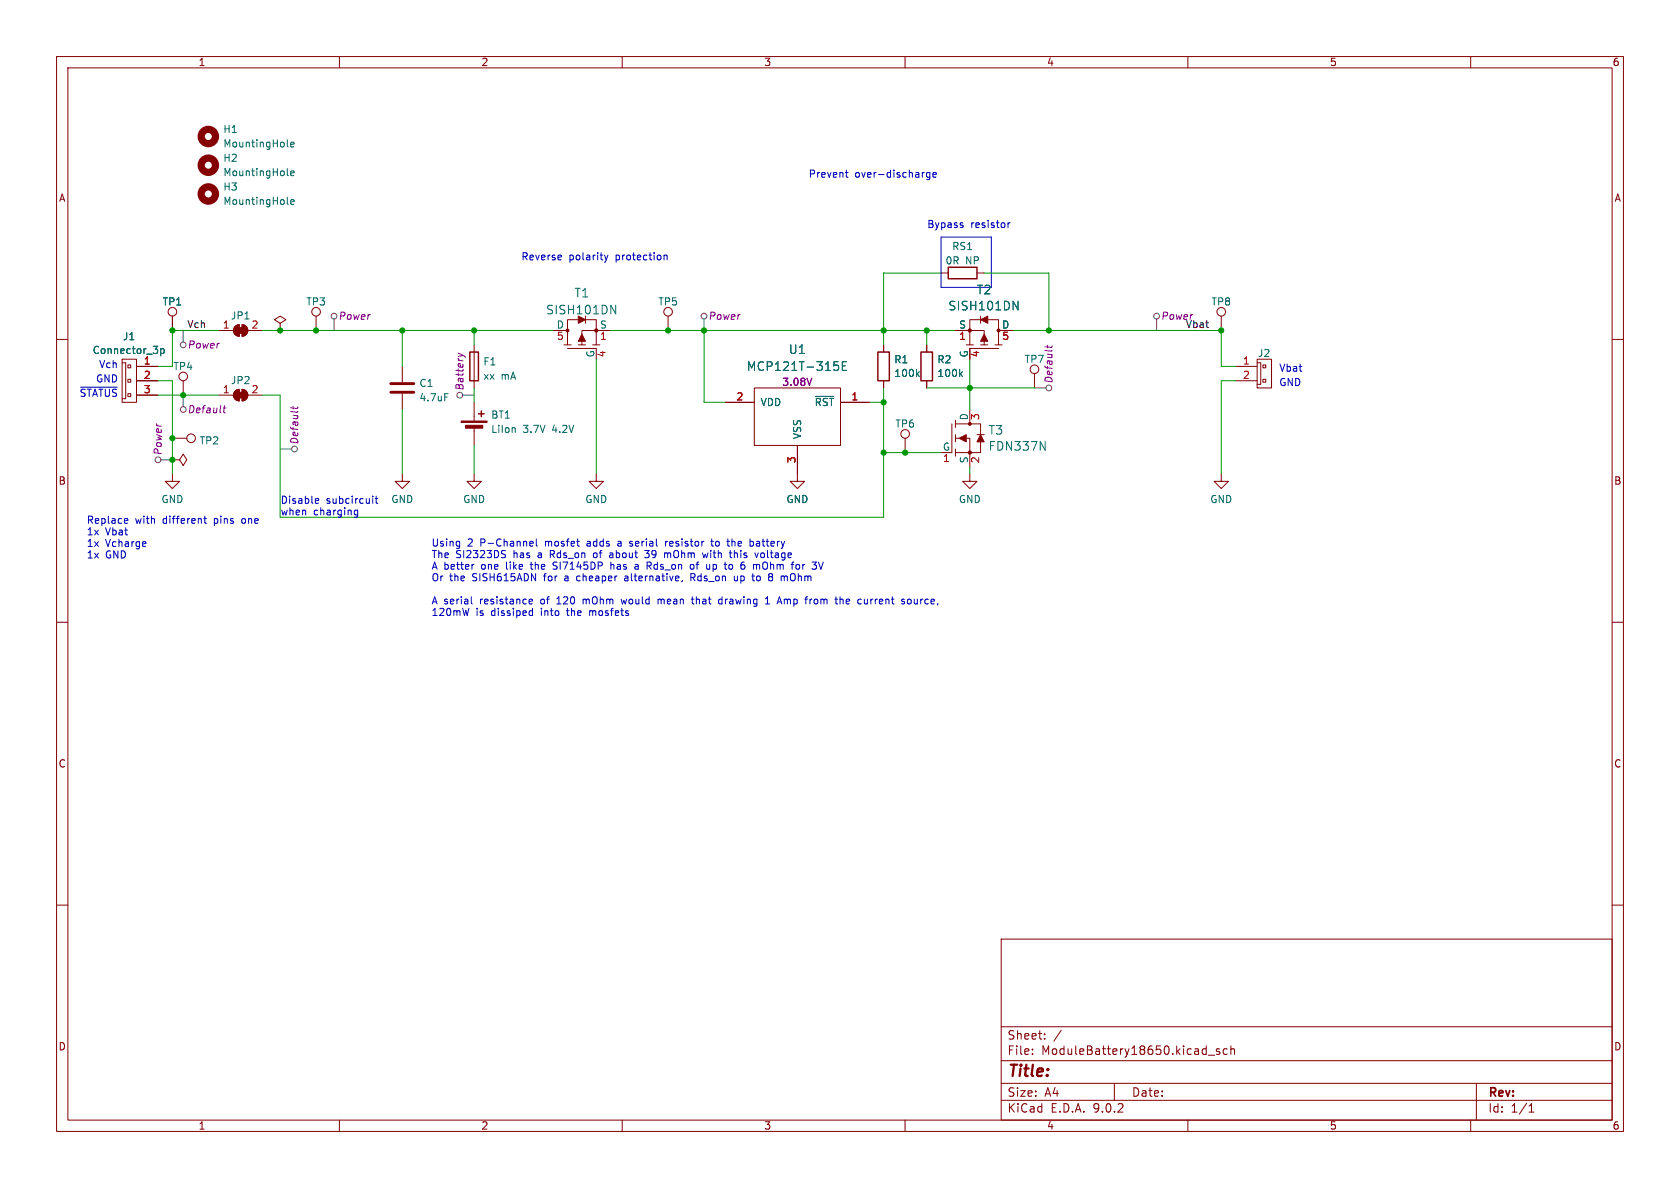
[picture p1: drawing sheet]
<svg xmlns="http://www.w3.org/2000/svg" width="297mm" height="210mm" viewBox="0 0 297 210" stroke-linecap="round" stroke-linejoin="round" font-family="sans-serif">
<g fill="none" stroke="#840000" stroke-width=".18">
<path d="M10 10h277v190h-277zM12 12h273v186h-273zM60 10v2M110 10v2M160 10v2M210 10v2M260 10v2M30.5 55.9v2.5M38.7 58.4h2.6M41.6 57.7l.7-.3v2a1.02 1.02 0 0 1-.9-.6 1.02 1.02 0 0 1 .2-1.1zM42.8 57.4a1.02 1.02 0 0 1 1 1 1.02 1.02 0 0 1-1 1zM43.8 58.4h2.6"/>
<path d="M49.5 57.2l1-.7-1-.6-1 .6 1 .7v1.2M49.5 58.4h.1M55.9 55.9v2.5M97.8 58.4h2.5M100.3 58.4v2.6M102.2 56.5h-1.9v1.9M103.5 56.5h1.9v1.9M103.5 55.9v1.3M105.4 58.4h-2.5v.7M105.4 58.4h2.5M105.4 58.4v2.6M118.1 55.9v2.5"/>
<path d="M166.4 48.3h1.2M168.9 58.4h2.5M171.4 58.4h2.6v.7M171.4 58.4v2.6M172.7 48.3h1.3M173.4 56.5h-2v1.9M173.4 55.9v1.3M174.6 56.5h1.9v1.9M176.5 58.4h2.6M176.5 58.4v2.6M215.9 55.9v2.5M10 60h2"/>
<path d="M21.6 63.5h2.5v7.6h-2.5zM21.6 64.1h.6v6.4h-.6M22.6 64.5h.5v.5h-.5zM22.6 67.1h.5v.5h-.5zM24.1 64.8h3.8M24.1 67.3h3.8M24.1 69.9h3.8M30.5 77.5h2.5M32.4 67.3v2.6M38.7 69.9h2.6M41.6 69.1l.7-.3v2.1a1.02 1.02 0 0 1-.9-.7 1.02 1.02 0 0 1 .2-1.1zM42.8 68.8a1.02 1.02 0 0 1 1 1.1 1.02 1.02 0 0 1-1 1z"/>
<path d="M43.8 69.9h2.6M71.1 64.8v2.8M71.1 69.6v2.8M83.8 61v7.6M83.8 71.1v3.3M83.8 75.4v3.3M99.7 61h1.3M100.3 61.6h5.1M102.2 61h1.3M102.9 60.3v.7M104.8 61h1.2M128.3 71.1h5"/>
<path d="M133.3 68.6h15.3v10.1h-15.3zM141 78.7v6.4h1.2l-1.2 1.3-1.3-1.3h1.3M148.6 71.1h5.1M156.2 61v1.2M156.2 67.3v1.3M160 77.5v2.5M163.8 61v1.2M163.8 67.3v1.3M168.3 74.9v5.1M168.9 74.9h2.5M168.9 74.3v1.3M168.9 76.8v1.3"/>
<path d="M168.9 79.4v1.2M168.9 77.5h.6M170.8 77.5h.6v2.5M170.8 61h1.3M171.4 74.9h2v1.9M171.4 72.4v2.5M171.4 61.6h5.1M172.7 76.8h1.3M173.4 78.1v1.9h-2M173.4 61h1.2M174 60.3v.7M175.9 61h1.3"/>
<path d="M182.9 66v2.6M218.4 64.8h3.8M218.4 67.3h3.8M222.2 63.5h2.6v5.1h-2.6zM222.2 64.1h.7v3.8h-.7M223.3 64.5h.5v.5h-.5zM223.3 67.1h.5v.5h-.5zM285 60h2M30.5 81.3h1.2l.7-1 .6 1-.6 1-.7-1M30.5 81.3h.1M30.5 83.8v1.3h1.2l-1.2 1.3-1.3-1.3h1.3M71.1 83.8v1.3h1.3l-1.3 1.3-1.3-1.3h1.3"/>
<path d="M83.8 83.8v1.3h1.3l-1.3 1.3-1.3-1.3h1.3M105.4 83.8v1.3h1.3l-1.3 1.3-1.3-1.3h1.3M168.9 80h2.5M171.4 83.8v1.3h1.3l-1.3 1.3-1.2-1.3h1.2M171.4 80v2.6M215.9 83.8v1.3h1.3l-1.3 1.3-1.3-1.3h1.3M10 110h2M285 110h2M10 160h2M177 166h108v32h-108zM285 160h2M60 198v2"/>
<path d="M110 198v2M160 198v2M177 194.5h108M177 191.5h108M177 187.5h108M177 181.5h108M182.5 186.3v.1M182.5 185.5v.1M184.7 183.6v.1M184.7 182.8v.1M187.6 182.1l-1.3 2M197 191.5v3"/>
<path d="M210 198v2M213.6 186.5h1.1M215.6 185.5l-.4-.1-.2 .2 .1 .2 .5 .2v.3h-.6M217 185.5l-.5-.1-.3 .3v.4l.2 .2h.6M217.6 185.5l.2-.1 .4 .1v.9M217.6 184.9v1.5M260 198v2M261 191.5v6.5M270.3 196.6h.9M270.3 195.5l.4-.4v1.5"/>
<circle cx="30.5" cy="55.1" r=".76"/>
<circle cx="55.9" cy="55.1" r=".76"/>
<circle cx="118.1" cy="55.1" r=".76"/>
<circle cx="215.9" cy="55.1" r=".76"/>
<circle cx="32.4" cy="66.5" r=".76"/>
<circle cx="33.8" cy="77.5" r=".76"/>
<circle cx="160" cy="76.7" r=".76"/>
<circle cx="182.9" cy="65.3" r=".76"/>
</g>
<g fill="none" stroke="#006464" stroke-width=".18">
<path d="M50.8 30.9l.2 .2M50.8 36l.2 .1M50.8 25.8l.2 .2M51.4 30.6l.6-.1-.1-.2-.3-.1-.2 .2 .1 .6h.4M51.4 25.6l.6-.2-.1-.2-.3-.1-.2 .2 .1 .6h.4M51.4 35.7l.6-.1-.1-.2-.3-.1-.2 .2 .1 .6h.4M108 54l.9 1.5v-1.5M179.1 53.3l.9 1.5v-1.5M28.4 61.6v1.3M28.4 61.7l.4-.1 .2 .3-.1 .5h-.5M78.6 69.6h.6M144.2 70.1h3.1"/>
<path d="M147.5 64h.7M147.6 64.5h.4l.3 .3-.2 .6-.5 .1M148.9 64.7h.5M149.6 64h-.7v1.5h.7M162.2 66.1l.3 .5M162.5 65.7l-.5 .5M169.8 66.1l.3 .5M170.1 65.7l-.5 .5M183.9 78.1l.9 1.5v-1.5"/>
</g>
<path d="M39.5 72.1h.4M39.7 71.7l-.2 1.1 .3 .2M51.8 71.8v.5M52.6 71.9l-.1 .3-1.1-.1M81 62.4l.9 .4M143.5 66.9l-.4 1.2M185.2 61v.5M186 61.1l-.2 .3-1.1-.1" fill="none" stroke="#840084" stroke-width=".18"/>
<g fill="#840000" stroke="#840000" stroke-width=".18">
<path d="M173.4 76.8l.6 1.3h-1.3z"/>
<path d="M169.5 77.5l1.3-.7v1.3z"/>
<path d="M42 57.9h1.1v1h-1.1z"/>
<path d="M41.6 57.7l.7-.3v2a1.02 1.02 0 0 1-.9-.6 1.02 1.02 0 0 1 .2-1.1z"/>
<path d="M42.8 57.4a1.02 1.02 0 0 1 1 1 1.02 1.02 0 0 1-1 1z"/>
<path d="M174 59.1l.6 1.2h-1.2z"/>
<path d="M173.4 56.5l1.2-.6v1.3z"/>
<path d="M102.9 59.1l.6 1.2h-1.3z"/>
<path d="M102.2 55.9l1.3 .6-1.3 .7z"/>
<path d="M81.5 74.4h4.6v.3h-4.6z"/>
<path d="M82.3 75.2h3v.5h-3z"/>
<path d="M42 69.3h1.1v1.1h-1.1z"/>
<path d="M41.6 69.1l.7-.3v2.1a1.02 1.02 0 0 1-.9-.7 1.02 1.02 0 0 1 .2-1.1z"/>
<path d="M42.8 68.8a1.02 1.02 0 0 1 1 1.1 1.02 1.02 0 0 1-1 1z"/>
<circle cx="171.4" cy="74.9" r=".25"/>
<circle cx="171.4" cy="80" r=".28"/>
<circle cx="176.5" cy="58.4" r=".25"/>
<circle cx="171.4" cy="58.4" r=".28"/>
<circle cx="100.3" cy="58.4" r=".25"/>
<circle cx="105.4" cy="58.4" r=".28"/>
</g>
<path d="M167.6 47.2h5.1v2.1h-5.1zM83.1 62.2h1.5v5.1h-1.5zM84.6 73.2h1M85.1 72.6v1.1M155.2 62.2h2v5.1h-2zM162.8 62.2h2v5.1h-2z" fill="none" stroke="#840000" stroke-width=".25"/>
<g fill="none" stroke="#840000" stroke-width="1.3">
<circle cx="36.8" cy="29.2" r="1.27"/>
<circle cx="36.8" cy="24.1" r="1.27"/>
<circle cx="36.8" cy="34.3" r="1.27"/>
</g>
<path d="M69.1 67.8h4.1M69.1 69.3h4.1" fill="none" stroke="#840000" stroke-width=".51"/>
<g fill="none" stroke="#484848" stroke-width=".18">
<path d="M32.4 58.4v2.1M59.1 56.4v2M124.5 56.4v2M204.5 56.4v2M32.4 69.9v2M49.5 79.4h2.1M81.8 69.9h2M182.9 68.6h2M28.4 81.3h2.1"/>
<circle cx="59.1" cy="55.9" r=".51"/>
<circle cx="124.5" cy="55.9" r=".51"/>
<circle cx="204.5" cy="55.9" r=".51"/>
<circle cx="32.4" cy="72.4" r=".51"/>
<circle cx="32.4" cy="61" r=".51"/>
<circle cx="52.1" cy="79.4" r=".51"/>
<circle cx="81.3" cy="69.9" r=".51"/>
<circle cx="185.4" cy="68.6" r=".51"/>
<circle cx="27.9" cy="81.3" r=".51"/>
</g>
<g fill="none" stroke="#0000c2" stroke-width=".18">
<path d="M149.4 30.5h.5M149.6 30.1v1.1l.3 .1M163.3 30.5h.1M164.4 30.6l-.4-.1-.2 .2 .1 .6h.5M164.4 30.5v1l-.3 .3-.3-.1M164.9 30.9l.6-.1v-.2l-.4-.1-.2 .2 .1 .6h.5M170.1 39.8l.2 .2-.2 .2M170.1 39.4h.1M178.2 39.4v.8M178.6 39.4l-.4 .2M99.2 45.2l.1 .2-.7 .1M106.9 45.1l.3 .8"/>
<path d="M107.2 45.9l-.3 .5M107.5 45.1l-.3 .8M117.4 45.1v.8M117.4 45.2l.2-.1 .3 .1v.7M166.4 41.9h8.9v8.9h-8.9zM14.2 68.4h6.5M22.2 91.7h.3l.1 .3-.6 .1M22.5 92.5h-.3M25.7 95.8l.1 .3-.6 .1M36 91.7h.5M36.2 91.2v1.1l.3 .2M55.9 88.1l.4 .1v.2l-.6 .2"/>
<path d="M56.3 88.9l-.4 .1M62.7 90.9l.2 .1h.3M63.2 90.2v1l-.2 .2h-.3M63.2 90.2h-.3l-.2 .1M65.9 87.7v.1M65.9 88.1v.9M66.3 88.1h.5M66.5 87.7v1.1l.3 .2M81.1 95.7l.2 .1M81.3 95.7l-.1 1.1M81.3 96.5h-.2M83.8 99.8h-.2"/>
<path d="M89.1 98l.3 .2-.3 .4M89.2 97.3l.2 .1M93.8 95.7l.4 .1 .1 .2-.6 .1M94.2 96.5h-.4M94.8 95.3v1.1l.2 .1M97.8 99.5v.2l.2 .3M105 97.8l-.1 .2 .1 .5M108 99.4v1.2M108.2 97.7l-.4 .1M108.2 98.1h-.3l-.2 .2 .1 .2 .4 .1M108.4 99.8l-.4 .1M109.4 95.7l-.1 .1"/>
<path d="M109.4 96.1l-.2 .1 .2 .3M111.3 96.5h.4M111.4 96.1h.3M111.7 95.7l-.3 .1M112.3 99.8h.5M114 98.5l.2 .1 .4-.1M114.4 99.4h.5l.2 .2-.1 .4h-.6M114.8 97.3l-.5 .5 .3 .1M117.5 97.8l.3-.1 .2 .2M117.7 95.7v.8M118 97.9v.7M118 95.7l-.3 .2"/>
<path d="M118.2 97.7l-.2 .2M122.1 99.8h.3l.3 .2-.1 .5-.2 .1h-.3M125.2 97.7l-.3 .9-.2-.6-.3 .6M125.6 95.7h.5M125.8 95.3v1.1l.3 .1M128.9 97.7h.5M129 99.8h.3l.2 .1M129.3 98.6h.1M129.4 95.3v1.2M129.6 95.7l-.2 .1M129.8 97.3v1.3M130.2 97.7l-.4 .2"/>
<path d="M133.1 95.8l.1 .1-.1 .6M133.8 96.1v.4M134.1 97.7l-.3 .9M134.9 97.7l-.3 .1-.1 .2v.5l.4 .1M134.9 99.5a.98 .98 0 0 0 .1 1.1M141.3 99.8l.1 .2-.1 .6M145.5 99.4l-.4 1.2M82.9 107.5l-.3 1.3M83.3 105.5v1.1l.2 .2M93.5 106.6l.2 .2 .4-.1M93.5 106.1l.2-.2h.3l.1 .2v.1l-.6 .1M93.8 108h.3"/>
<path d="M94.1 107.5v1.3M94.1 108.7l-.3 .1M97.8 100.6h.2M98.4 106.8h.8M98.6 105.8l-.2 .1M102.2 101.8l-.3 .3v.3l.3 .3M103.1 105.9v.9M103.3 105.9l-.2 .1M104.2 108v.8M104.4 108l-.2 .1M109.8 105.9l.2 .9 .3-.6M110.8 101.8l-.3 .1"/>
<path d="M110.9 102.2h-.3l-.2 .2 .1 .2 .4 .1M112.8 100.1h-.4l-.2 .2 .2 .3h.4M114.7 100l.4 .6M116.3 106l.4-.1 .2 .2M116.3 105.9v.9M120.6 102.6l-.1 .3M122.2 105.9h.5M122.4 105.5v1.1l.3 .2M122.4 102.1l.5 .6M122.7 101.5l-.6-.1v1.3M122.7 102l-.6 .1M127.1 106.6l.2 .2 .3-.1"/>
<path d="M127.6 106l-.3-.1-.2 .1M127.6 105.5v1.3M129.5 100.5l-.2 .1h-.3M129.8 101.8l.1 .8 .3 .1 .2-.1M130.4 101.8v.9M134 101.8l-.2 .3v.3l.2 .3M135.3 106.8h.7M135.3 105.9l.4-.4v1.3M136.5 102.1v.5M136.5 101.5v.3M138.7 105.9v.9M138.8 105.9l-.1 .1"/>
<path d="M139 101.8l.2 .2v.7M148.5 106l.2-.1 .3 .1 .1 .8M153.3 106.6l-.3 .2M153.3 105.9v.9M160.5 106l.3-.1 .3 .3v.3l-.3 .3-.3-.1-.1-.2z"/>
</g>
<g fill="none" stroke="#009600" stroke-width=".18">
<path d="M38.7 58.4h-8.2v6.4h-2.6M46.4 58.4h51.4M71.1 58.4v6.4M83.8 58.4v2.6M107.9 58.4h61M124.5 58.4v12.7h3.8M163.8 58.4v2.6M166.4 48.3h-10.2v12.7M174 48.3h11.4v10.1M179.1 58.4h36.8v6.4h2.5M27.9 67.3h2.6v16.5M27.9 69.9h10.8"/>
<path d="M71.1 72.4v11.4M83.8 68.6v2.5M83.8 78.7v5.1M105.4 63.5v20.3M153.7 71.1h2.5M156.2 68.6v22.8h-106.7v-21.5h-3.1M163.8 68.6h19.1M171.4 63.5v8.9M218.4 67.3h-2.5v16.5M156.2 80h10.2M171.4 82.6v1.2"/>
</g>
<g fill="#009600" stroke="#009600" stroke-width=".18">
<circle cx="83.8" cy="58.4" r=".46"/>
<circle cx="160" cy="80" r=".46"/>
<circle cx="49.5" cy="58.4" r=".46"/>
<circle cx="71.1" cy="58.4" r=".46"/>
<circle cx="55.9" cy="58.4" r=".46"/>
<circle cx="156.2" cy="80" r=".46"/>
<circle cx="185.4" cy="58.4" r=".46"/>
<circle cx="215.9" cy="58.4" r=".46"/>
<circle cx="171.4" cy="68.6" r=".46"/>
<circle cx="30.5" cy="77.5" r=".46"/>
<circle cx="30.5" cy="58.4" r=".46"/>
<circle cx="32.4" cy="69.9" r=".46"/>
<circle cx="30.5" cy="81.3" r=".46"/>
<circle cx="163.8" cy="58.4" r=".46"/>
<circle cx="118.1" cy="58.4" r=".46"/>
<circle cx="124.5" cy="58.4" r=".46"/>
<circle cx="156.2" cy="58.4" r=".46"/>
<circle cx="156.2" cy="71.1" r=".46"/>
</g>
<text font-size="2.8" fill="#840000" x="178" y="190.9">Title:</text>
<g font-size="2.1" fill="#006464">
<text x="101.5" y="52.8">T1</text>
<text x="172.6" y="52.2">T2</text>
<text x="96.4" y="55.8">SISH101DN</text>
<text x="167.6" y="55.1">SISH101DN</text>
<text x="131.9" y="65.8">MCP121T-315E</text>
<text x="139.4" y="62.8">U1</text>
<text x="174.7" y="77">T3</text>
<text x="174.7" y="79.9">FDN337N</text>
</g>
<g font-size="2.1" fill="#840000">
<text x="178" y="184">Sheet:</text>
<text x="178" y="186.7">File:</text>
<text x="184.1" y="186.7">ModuleBattery18650.kicad_sch</text>
<text x="178" y="196.9">KiCad</text>
<text x="178" y="194.1">Size:</text>
<text x="184.7" y="194.1">A4</text>
<text x="185.7" y="196.9">E.D.A.</text>
<text x="193.3" y="196.9">9.0.2</text>
<text x="200" y="194.1">Date:</text>
<text x="263" y="194.3">Rev:</text>
<text x="263" y="196.9">Id:</text>
<text x="267.1" y="196.9">1/1</text>
</g>
<g font-size="1.8" fill="#840000">
<text x="35" y="11.9">1</text>
<text x="85" y="11.9">2</text>
<text x="135" y="11.9">3</text>
<text x="185" y="11.9">4</text>
<text x="235" y="11.9">5</text>
<text x="285" y="11.9">6</text>
<text x="10.3" y="35.9">A</text>
<text x="285.3" y="35.9">A</text>
<text x="10.3" y="85.9">B</text>
<text x="285.3" y="85.9">B</text>
<text x="10.3" y="135.9">C</text>
<text x="285.3" y="135.9">C</text>
<text x="10.3" y="185.9">D</text>
<text x="285.3" y="185.9">D</text>
<text x="35" y="199.9">1</text>
<text x="85" y="199.9">2</text>
<text x="135" y="199.9">3</text>
<text x="185" y="199.9">4</text>
<text x="235" y="199.9">5</text>
<text x="285" y="199.9">6</text>
</g>
<g font-size="1.8" fill="#006464">
<text x="39.4" y="23.7">H1</text>
<text x="39.4" y="28.8">H2</text>
<text x="39.4" y="26.3">MountingHole</text>
<text x="39.4" y="31.3">MountingHole</text>
<text x="39.4" y="33.9">H3</text>
<text x="39.4" y="36.4">MountingHole</text>
<text x="167.1" y="46.9">0R</text>
<text x="168.2" y="44.4">RS1</text>
<text x="170.7" y="46.9">NP</text>
<text x="28.7" y="54.2">TP1</text>
<text x="40.7" y="56.7">JP1</text>
<text x="54.1" y="54.2">TP3</text>
<text x="98.3" y="58.2">D</text>
<text x="106" y="58.2">S</text>
<text x="116.3" y="54.2">TP5</text>
<text x="169.5" y="58.2">S</text>
<text x="177.1" y="58.2">D</text>
<text x="214.1" y="54.2">TP8</text>
<text x="16.3" y="62.8">Connector_3p</text>
<text x="21.6" y="60.3">J1</text>
<text x="30.6" y="65.6">TP4</text>
<text x="85.4" y="64.8">F1</text>
<text x="105.2" y="63.3" transform="rotate(-90 105.2 63.3)">G</text>
<text x="158" y="64.4">R1</text>
<text x="165.6" y="64.4">R2</text>
<text x="171.2" y="63.3" transform="rotate(-90 171.2 63.3)">G</text>
<text x="222.3" y="63.3">J2</text>
<text x="40.7" y="68.1">JP2</text>
<text x="74.1" y="68.6">C1</text>
<text x="74.1" y="71.1">4.7uF</text>
<text x="85.4" y="67.3">xx</text>
<text x="88.6" y="67.3">mA</text>
<text x="134.4" y="72">VDD</text>
<text x="143.9" y="72">~{RST}</text>
<text x="158" y="66.8">100k</text>
<text x="165.6" y="66.8">100k</text>
<text x="86.8" y="74.2">BT1</text>
<text x="86.8" y="76.7">LiIon</text>
<text x="92.5" y="76.7">3.7V</text>
<text x="97.7" y="76.7">4.2V</text>
<text x="141.8" y="77.7" transform="rotate(-90 141.8 77.7)">VSS</text>
<text x="158.2" y="75.8">TP6</text>
<text x="171.2" y="74.4" transform="rotate(-90 171.2 74.4)">D</text>
<text x="35.2" y="78.8">TP2</text>
<text x="166.6" y="79.8">G</text>
<text x="171.2" y="82" transform="rotate(-90 171.2 82)">S</text>
<text x="28.4" y="89.1">GND</text>
<text x="69.1" y="89.1">GND</text>
<text x="81.8" y="89.1">GND</text>
<text x="103.4" y="89.1">GND</text>
<text x="138.9" y="89.1">GND</text>
<text x="169.4" y="89.1">GND</text>
<text x="213.9" y="89.1">GND</text>
</g>
<g font-size="1.8" fill="#0000c2">
<text x="142.9" y="31.5">Prevent</text>
<text x="151.1" y="31.5">over-discharge</text>
<text x="163.8" y="40.4">Bypass</text>
<text x="171.6" y="40.4">resistor</text>
<text x="92.1" y="46.1">Reverse</text>
<text x="100.6" y="46.1">polarity</text>
<text x="108.9" y="46.1">protection</text>
<text x="17.4" y="65.2">Vch</text>
<text x="226.1" y="65.8">Vbat</text>
<text x="14" y="70.2">~{STATUS}</text>
<text x="16.9" y="67.7">GND</text>
<text x="226.1" y="68.3">GND</text>
<text x="49.5" y="89.1">Disable</text>
<text x="57.7" y="89.1">subcircuit</text>
<text x="15.2" y="92.7">Replace</text>
<text x="15.2" y="94.7">1x</text>
<text x="18.6" y="94.7">Vbat</text>
<text x="23.9" y="92.7">with</text>
<text x="28.9" y="92.7">different</text>
<text x="38.1" y="92.7">pins</text>
<text x="43.2" y="92.7">one</text>
<text x="49.5" y="91.2">when</text>
<text x="55.4" y="91.2">charging</text>
<text x="15.2" y="96.8">1x</text>
<text x="15.2" y="98.8">1x</text>
<text x="18.6" y="96.8">Vcharge</text>
<text x="18.6" y="98.8">GND</text>
<text x="76.2" y="96.7">Using</text>
<text x="76.2" y="98.7">The</text>
<text x="76.2" y="100.8">A better</text>
<text x="80.6" y="98.7">SI2323DS</text>
<text x="82.6" y="96.7">2</text>
<text x="85" y="96.7">P-Channel</text>
<text x="85.2" y="100.8">one</text>
<text x="89.8" y="100.8">like</text>
<text x="90.9" y="98.7">has</text>
<text x="94.3" y="100.8">the</text>
<text x="95.4" y="98.7">a</text>
<text x="96.6" y="96.7">mosfet</text>
<text x="97.7" y="98.7">Rds_on</text>
<text x="98.4" y="100.8">SI7145DP</text>
<text x="104.2" y="96.7">adds</text>
<text x="105.6" y="98.7">of</text>
<text x="108.6" y="98.7">about</text>
<text x="108.8" y="100.8">has</text>
<text x="109.9" y="96.7">a</text>
<text x="112.2" y="96.7">serial</text>
<text x="113.3" y="100.8">a</text>
<text x="115.1" y="98.7">39</text>
<text x="115.6" y="100.8">Rds_on</text>
<text x="118.7" y="96.7">resistor</text>
<text x="118.7" y="98.7">mOhm</text>
<text x="123.5" y="100.8">of</text>
<text x="125.7" y="98.7">with</text>
<text x="126.6" y="100.8">up</text>
<text x="127.1" y="96.7">to</text>
<text x="130" y="100.8">to</text>
<text x="130.1" y="96.7">the</text>
<text x="130.7" y="98.7">this</text>
<text x="133.1" y="100.8">6</text>
<text x="134.2" y="96.7">battery</text>
<text x="135.4" y="98.7">voltage</text>
<text x="135.4" y="100.8">mOhm</text>
<text x="142.5" y="100.8">for</text>
<text x="76.2" y="102.8">Or</text>
<text x="76.2" y="106.9">A serial</text>
<text x="79.5" y="102.8">the</text>
<text x="83.6" y="102.8">SISH615ADN</text>
<text x="85" y="106.9">resistance</text>
<text x="95.9" y="106.9">of</text>
<text x="96.5" y="102.8">for</text>
<text x="98.9" y="106.9">120</text>
<text x="100.3" y="102.8">a</text>
<text x="102.6" y="102.8">cheaper</text>
<text x="103.7" y="106.9">mOhm</text>
<text x="110.7" y="106.9">would</text>
<text x="111.3" y="102.8">alternative,</text>
<text x="117.4" y="106.9">mean</text>
<text x="123.2" y="102.8">Rds_on</text>
<text x="123.6" y="106.9">that</text>
<text x="128.5" y="106.9">drawing</text>
<text x="131" y="102.8">up</text>
<text x="134.5" y="102.8">to</text>
<text x="137" y="106.9">1</text>
<text x="137.6" y="102.8">8</text>
<text x="139.4" y="106.9">Amp</text>
<text x="139.9" y="102.8">mOhm</text>
<text x="144.5" y="106.9">from</text>
<text x="150" y="106.9">the</text>
<text x="154.2" y="106.9">current</text>
<text x="162.1" y="106.9">source,</text>
<text x="76.2" y="109">120mW</text>
<text x="84.1" y="109">is</text>
<text x="86.9" y="109">dissiped</text>
<text x="95.9" y="109">into</text>
<text x="100.7" y="109">the</text>
<text x="104.9" y="109">mosfets</text>
</g>
<g font-size="1.8" fill="#0f0f0f">
<text x="33" y="58.1">Vch</text>
<text x="209.5" y="58.1">Vbat</text>
</g>
<g font-size="1.8" fill="#a90000">
<text x="39.3" y="58.2">1</text>
<text x="44.4" y="58.2">2</text>
<text x="25.3" y="64.5">1</text>
<text x="98.4" y="60.4">5</text>
<text x="106" y="60.4">1</text>
<text x="107.4" y="63.3" transform="rotate(-90 107.4 63.3)">4</text>
<text x="169.5" y="60.4">1</text>
<text x="173.4" y="63.3" transform="rotate(-90 173.4 63.3)">4</text>
<text x="177.1" y="60.4">5</text>
<text x="219.6" y="64.5">1</text>
<text x="25.3" y="67.1">2</text>
<text x="25.3" y="69.6">3</text>
<text x="39.3" y="69.6">1</text>
<text x="44.4" y="69.6">2</text>
<text x="130.1" y="70.9">2</text>
<text x="150.4" y="70.9">1</text>
<text x="219.6" y="67.1">2</text>
<text x="173.4" y="74.4" transform="rotate(-90 173.4 74.4)">3</text>
<text x="140.7" y="82" transform="rotate(-90 140.7 82)">3</text>
<text x="166.6" y="82">1</text>
<text x="173.4" y="82" transform="rotate(-90 173.4 82)">2</text>
</g>
<g font-size="1.8" fill="#840084">
<text x="59.8" y="56.7">Power</text>
<text x="125.2" y="56.7">Power</text>
<text x="205.2" y="56.7">Power</text>
<text x="33.1" y="61.8">Power</text>
<text x="181.1" y="64.4">TP7</text>
<text x="82.1" y="69.2" transform="rotate(-90 82.1 69.2)">Battery</text>
<text x="138.2" y="68.4">3.08V</text>
<text x="186.3" y="67.9" transform="rotate(-90 186.3 67.9)">Default</text>
<text x="33.1" y="73.3">Default</text>
<text x="28.8" y="80.6" transform="rotate(-90 28.8 80.6)">Power</text>
<text x="52.9" y="78.7" transform="rotate(-90 52.9 78.7)">Default</text>
</g>
</svg>
